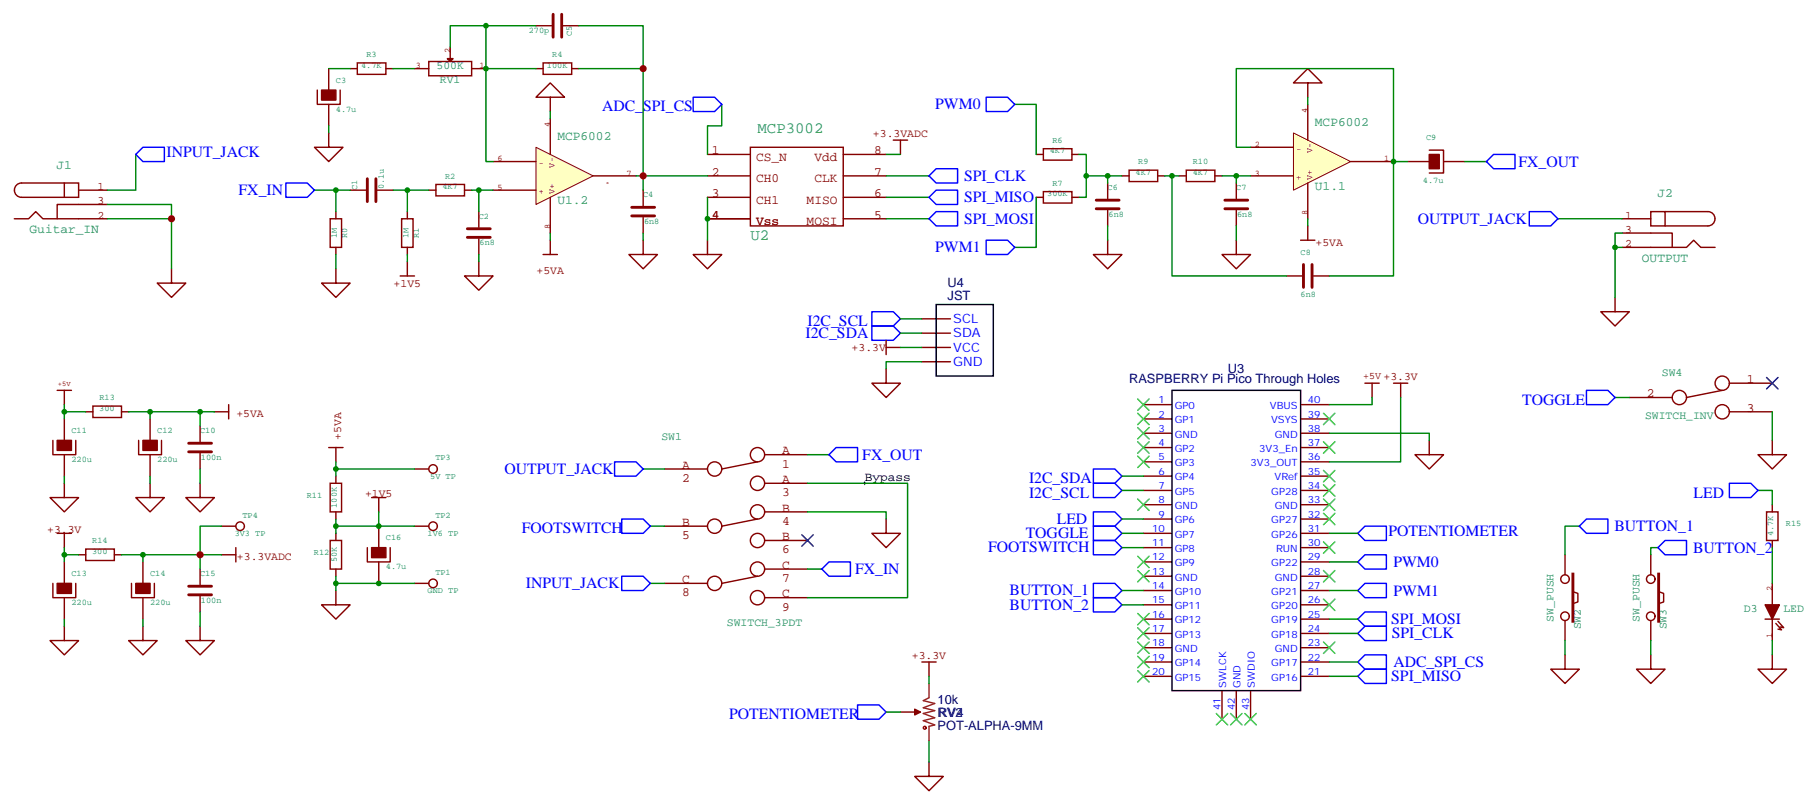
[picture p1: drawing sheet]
<svg xmlns="http://www.w3.org/2000/svg" width="449mm" height="199mm" viewBox="0 0 449 199" stroke-linecap="round" stroke-linejoin="round" font-family="sans-serif">
<g fill="none" stroke="#850000" stroke-width=".35">
<path d="M3.5 54h3.6l1.7-1.8 1.8 1.8h15.9M15.9 45.2h3.5v3.5h-3.5zM15.9 45.2h-10.6a1.76 1.76 0 0 0-1.7 1.7 1.76 1.76 0 0 0 1.7 1.8h10.6M19.4 46.9h7.1M26.5 50.4h-12.4v3.6M86.4 46.9h3.9M93.1 46.9h3.9M99.1 54h2.9v7h-2.9zM100.5 52.2v1.8M400.4 57.5h12.3v3.5M400.4 54h7.1M407.5 52.2h3.5v3.5h-3.5z"/>
<path d="M411 52.2h10.6a1.76 1.76 0 0 1 1.7 1.8 1.76 1.76 0 0 1-1.7 1.7h-10.6M82.9 66.3v3.5h3.5l-3.5 3.6-3.5-3.6h3.5M100.5 61v1.8M400.4 61h15.9l1.7-1.7 1.8 1.7h3.5"/>
</g>
<path d="M90.7 44.1v5.6M92.8 44.1v5.6" fill="none" stroke="#850000" stroke-width=".71"/>
<path d="M319.3 32.8l14.1 7.1-14.1 7z" fill="#ffffc2" stroke="#850000" stroke-width=".25"/>
<g fill="none" stroke="#850000" stroke-width=".35">
<path d="M81.1 16.9v5.3M86.4 16.9h1.8M88.2 15.5h7v2.8h-7zM95.2 16.9h1.8M102.3 16.9h3.5M105.8 15.2h10.6v3.5h-10.6zM111.1 11.6v2.9M116.4 16.9h3.5M132.3 16.9h1.8M134.1 15.5h7v2.8h-7zM141.1 16.9h1.8M78.3 22.2v3.6h5.7v-3.6"/>
<path d="M81.1 32.8v3.5h3.6l-3.6 3.6-3.5-3.6h3.5M81.1 25.8v5.2M308.7 36.3h10.6M322.8 25.8v8.8M333.4 39.9h10.6M347.5 39.9h5.3M352.8 37h3.5v5.7h-3.5M356.3 39.9h5.3M105.8 46.9h1.8M107.6 45.5h7.1v2.8h-7.1zM114.7 46.9h1.7M158.7 46.9v3.9"/>
<path d="M158.7 53.6v3.9M255.8 48.7h1.7M257.5 47.3h7.1v2.8h-7.1zM264.6 48.7h1.7M308.7 43.4h10.6M322.8 45.2v8.8M398.6 73.4v3.5h3.6l-3.6 3.5-3.5-3.5h3.5M336.9 94.5h3.5M338.7 94.5v3.6M81.5 119.2h2.8v7.1h-2.8zM82.9 117.5v1.7M164 115.7h10.6"/>
<path d="M187 113.9l-8.8 1.8M188.7 112.2h10.6M199.3 119.2h-10.6a1.76 1.76 0 0 0-2.5-1.6 1.76 1.76 0 0 0-.4 3 1.76 1.76 0 0 0 2.9-.9v-.5M81.5 133.3h2.8v7.1h-2.8zM82.9 126.3v1.8M82.9 131.6v1.7M90.7 135.1v3.5h5.6v-3.5M93.5 129.8v5.3M93.5 138.6v5.3M164 129.8h10.6M187 128.1l-8.8 1.7M188.7 126.3h10.6"/>
<path d="M188.7 133.3h10.6M218.7 128.1v3.5h3.5l-3.5 3.5-3.5-3.5h3.5M436 126.3h2.9v7h-2.9zM437.4 124.5v1.8M437.4 133.3v1.8M82.9 145.7v3.5h3.5l-3.5 3.6-3.5-3.6h3.5M82.9 140.4v1.8M164 143.9h10.6M187 142.2l-8.8 1.7M188.7 147.5h10.6M199.3 140.4h-10.6a1.76 1.76 0 0 0-2.5-1.6 1.76 1.76 0 0 0-.4 3 1.76 1.76 0 0 0 2.9-.9v-.5M435.7 152.8h3.5"/>
<path d="M437.4 143.9v5.3M437.4 152.8v5.2M438.3 153.8l1.4 1.6-.8-.2M438.9 153.3l1.4 1.6-.9-.2"/>
<circle cx="176.4" cy="115.7" r="1.76"/>
<circle cx="187" cy="112.2" r="1.76"/>
<circle cx="176.4" cy="129.8" r="1.76"/>
<circle cx="187" cy="133.4" r="1.76"/>
<circle cx="187" cy="126.3" r="1.76"/>
<circle cx="176.4" cy="143.9" r="1.76"/>
<circle cx="187" cy="147.5" r="1.76"/>
</g>
<path d="M155.9 53.3h5.7M155.9 51.2h5.7" fill="none" stroke="#850000" stroke-width=".71"/>
<g fill="#850000" stroke="#850000" stroke-width=".35">
<path d="M435.7 149.2h3.5l-1.8 3.6z"/>
<path d="M110.4 14.5h1.4l-.7 .7z"/>
<path d="M79.4 22.2h3.5v2.5h-3.5z"/>
<path d="M352.8 38.1h2.4v3.5h-2.4z"/>
<path d="M91.7 135.1h3.5v2.5h-3.5z"/>
</g>
<path d="M213.1 119.2h.7M213.4 118.9v.7" fill="none" stroke="#000" stroke-width=".25"/>
<path d="M132.3 36.3l14.1 7.1-14.1 7z" fill="#ffffc2" stroke="#850000" stroke-width=".25"/>
<g fill="none" stroke="#850000" stroke-width=".35">
<path d="M132.3 6.4h3.9M139 6.4h3.9M121.7 39.9h10.6M135.8 24h3.5l-3.5-3.5-3.5 3.5h3.5v3.5M135.8 29.3v8.8M174.6 38.1h10.6M185.2 36.3h22.9v19.4h-22.9zM208.1 38.1h10.6M220.5 34.6h3.5M222.2 34.6v3.5M255.8 38.1h1.7M257.5 36.7h7.1v2.8h-7.1z"/>
<path d="M264.6 38.1h1.7M322.8 20.5h3.5l-3.5-3.6-3.5 3.6h3.5v3.5M81.5 54h2.8v7h-2.8zM82.9 52.2v1.8M118.2 52.2v3.9M118.2 58.9v3.9M121.7 46.9h10.6M135.8 48.7v8.8M135.8 59.3v3.5M146.4 43.4h10.6M149.9 45.2h.1M158.7 59.3v3.5h3.6l-3.6 3.5-3.5-3.5h3.5"/>
<path d="M174.6 59.3v3.5h3.6l-3.6 3.5-3.5-3.5h3.5M174.6 43.4h10.6M174.6 48.7h10.6M174.6 54h10.6M208.1 43.4h10.6M208.1 48.7h10.6M208.1 54h10.6M273.4 59.3v3.5h3.5l-3.5 3.5-3.5-3.5h3.5M273.4 45.2v3.8M273.4 51.9v3.8M276.9 43.4h1.8M278.7 42h7.1v2.8h-7.1z"/>
<path d="M285.8 43.4h1.7M291 43.4h1.8M292.8 42h7.1v2.8h-7.1zM299.9 43.4h1.7M305.2 59.3v3.5h3.5l-3.5 3.5-3.6-3.5h3.6M305.2 45.2v3.8M305.2 51.9v3.8M321 59.3h3.6M322.8 55.7v3.6M42.3 66.3v3.5h3.6l-3.6 3.6-3.5-3.6h3.5M82.9 61v1.8M98.8 68.1h3.5"/>
<path d="M100.5 64.6v3.5M118.2 64.6v3.5h3.5l-3.5 3.5-3.5-3.5h3.5M134.1 62.8h3.5M317.5 68.1h3.9M324.2 68.1h3.9M14.1 96.3h3.5M15.9 96.3v3.5M56.4 99.8v3.6M218.7 91v3.5h3.5l-3.5 3.6-3.5-3.6h3.5M218.7 85.7h3.5M218.7 84v3.5M344 94.5h3.5"/>
<path d="M345.7 94.5v3.6M402.2 98.1h10.5M425.1 96.3l-8.8 1.8M426.9 94.5h10.5M13.1 108.7v3.5h5.6v-3.5M15.9 119.2v3.6h3.5l-3.5 3.5-3.6-3.5h3.6M15.9 103.4v5.3M15.9 112.2v5.3M21.2 101.6h1.7M22.9 100.2h7.1v2.8h-7.1zM30 101.6h1.7M34.2 108.7v3.5h5.7v-3.5"/>
<path d="M37 119.2v3.6h3.6l-3.6 3.5-3.5-3.5h3.5M37 103.4v5.3M37 112.2v5.3M49.4 119.2v3.6h3.5l-3.5 3.5-3.5-3.5h3.5M49.4 105.1v3.9M49.4 111.8v3.9M52.9 101.6h3.5M81.1 110.4h3.6M82.9 110.4v3.5M102.3 115.7h3.5M352.8 108.7v3.5h3.5l-3.5 3.5-3.6-3.5h3.6M437.4 101.6h-10.5a1.76 1.76 0 0 0-2.5-1.6 1.76 1.76 0 0 0-.4 3 1.76 1.76 0 0 0 2.8-.9l.1-.5"/>
<path d="M437.4 108.7v3.5h3.6l-3.6 3.5-3.5-3.5h3.5M14.1 131.6h3.5M15.9 131.6v3.5M15.9 138.6v5.3M19.4 136.9h1.8M21.2 135.5h7v2.8h-7zM28.2 136.9h1.8M35.3 138.6v5.3M54.7 129.8h3.5M54.7 136.9h3.5M58.2 135.1v3.5M91.7 122.8h3.5"/>
<path d="M93.5 122.8v3.5M102.3 129.8h3.5M386.3 136.9v4.9M407.5 136.9v4.9M13.1 143.9v3.6h5.6v-3.6M15.9 154.5v3.5h3.5l-3.5 3.6-3.6-3.6h3.6M15.9 147.5v5.3M32.5 143.9v3.6h5.6v-3.6M35.3 154.5v3.5h3.5l-3.5 3.6-3.6-3.6h3.6M35.3 147.5v5.3M49.4 154.5v3.5h3.5l-3.5 3.6-3.5-3.6h3.5M49.4 140.4v3.9"/>
<path d="M49.4 147.1v3.9M102.3 143.9h3.5M386.3 153.1v4.9M388.1 141.5h.3v12h-.3zM388.4 146.1l1.1 .3v2.1l-1.1 .4M407.5 153.1v4.9M409.2 141.5h.4v12h-.4zM409.6 146.1l1 .3v2.1l-1 .4M227.5 163.3h3.6M229.3 163.3v3.6M386.3 161.6v3.5h3.5l-3.5 3.5-3.5-3.5h3.5M407.5 161.6v3.5h3.5l-3.5 3.5-3.6-3.5h3.6"/>
<path d="M437.4 161.6v3.5h3.6l-3.6 3.5-3.5-3.5h3.5M229.3 188v3.6h3.5l-3.5 3.5-3.5-3.5h3.5"/>
<circle cx="414.5" cy="98.1" r="1.76"/>
<circle cx="425.1" cy="94.5" r="1.76"/>
<circle cx="106.9" cy="115.7" r="1.06"/>
<circle cx="59.3" cy="129.8" r="1.06"/>
<circle cx="106.9" cy="129.8" r="1.06"/>
<circle cx="106.9" cy="143.9" r="1.06"/>
<circle cx="386.3" cy="152" r="1.06"/>
<circle cx="386.3" cy="142.9" r="1.06"/>
<circle cx="407.5" cy="152" r="1.06"/>
<circle cx="407.5" cy="142.9" r="1.06"/>
</g>
<g fill="none" stroke="#850000" stroke-width=".71">
<path d="M136.5 3.5v5.7M138.6 3.5v5.7M115.4 58.6h5.6M115.4 56.4h5.6M270.6 51.5h5.6M270.6 49.4h5.6M302.3 51.5h5.7M302.3 49.4h5.7M321.7 65.3v5.6M323.8 65.3v5.6M46.6 111.5h5.6M46.6 109.4h5.6"/>
<path d="M46.6 146.8h5.6M46.6 144.6h5.6"/>
</g>
<g fill="#850000" stroke="#850000" stroke-width=".35">
<path d="M14.1 143.9h3.5v2.5h-3.5z"/>
<path d="M14.1 108.7h3.5v2.4h-3.5z"/>
<path d="M35.3 108.7h3.5v2.4h-3.5z"/>
<path d="M33.5 143.9h3.5v2.5h-3.5z"/>
</g>
<path d="M436 93.1l2.9 2.9M438.9 93.1l-2.9 2.9M197.9 131.9l2.8 2.9M200.7 131.9l-2.8 2.9" fill="none" stroke="#000085" stroke-width=".35"/>
<g fill="none" stroke="#008500" stroke-width=".35">
<path d="M81.1 16.9h5.3M97 16.9h5.3M119.9 6.4v33.5h1.8M119.9 16.9h12.4M132.3 6.4h-21.2v5.2M142.9 6.4h15.8v10.5h-15.8M33.5 38.1v8.8h-7M81.1 31v1.8M135.8 27.5v1.8M178.2 25.8v5.2h-3.6v7.1M218.7 38.1h3.5M250.5 25.8h5.3v12.3"/>
<path d="M266.3 38.1h1.8v10.6h-1.8M308.7 36.3h-3.5v-19.4h38.8v51.2h-15.9M322.8 24v1.8M344 39.9h3.5M361.6 39.9h5.3M26.5 50.4h15.8v15.9M26.5 54h15.8M77.6 46.9h8.8M82.9 46.9v5.3M97 46.9h8.8M100.5 46.9v5.3M116.4 46.9h5.3"/>
<path d="M118.2 46.9v5.3M135.8 57.5v1.8M157 43.4h17.6M158.7 57.5v1.8M174.6 48.7v10.6M218.7 43.4h10.6M218.7 48.7h10.6M218.7 54h10.6M255.8 48.7v12.3h-5.3M268.1 43.4h8.8M273.4 43.4v1.8M273.4 55.7v3.6"/>
<path d="M287.5 43.4h3.5M289.3 43.4v24.7h28.2M301.6 43.4h7.1M305.2 43.4v1.8M305.2 55.7v3.6M322.8 54v1.7M384.5 54h15.9M400.4 57.5h-1.8v15.9M82.9 62.8v3.5M100.5 62.8v1.8M118.2 62.8v1.8M398.6 61h1.8"/>
<path d="M15.9 99.8v3.6M398.6 98.1h3.6M15.9 117.5v1.7M15.9 101.6h5.3M31.7 101.6h21.2M37 101.6v1.8M37 117.5v1.7M49.4 101.6v3.5M49.4 115.7v3.5M82.9 115.7h19.4M82.9 113.9v3.6M158.7 115.7h5.3"/>
<path d="M199.3 119.2h24.7v28.3h-24.7M199.3 112.2h5.3M437.4 101.6v7.1M15.9 135.1v3.5M15.9 136.9h3.5M30 136.9h24.7M35.3 136.9v1.7M82.9 129.8h19.4M82.9 128.1v3.5M93.5 126.3v3.5M160.5 129.8h3.5M199.3 126.3h19.4v1.8"/>
<path d="M389.8 129.8h-3.5v7.1M409.2 135.1h-1.7v1.8M433.9 121h3.5v3.5M437.4 135.1v8.8M15.9 152.8v1.7M35.3 152.8v1.7M49.4 151v3.5M82.9 143.9h19.4M82.9 142.2v3.5M160.5 143.9h3.5M199.3 140.4h3.5M386.3 158v3.6"/>
<path d="M407.5 158v3.6M437.4 158v3.6"/>
</g>
<g fill="none" stroke="#00f" stroke-width=".35">
<path d="M33.5 38.1l1.8-1.8h5.3v3.6h-5.3zM171.1 24h5.3l1.8 1.8-1.8 1.7h-5.3zM243.4 24h5.3l1.8 1.8-1.8 1.7h-5.3zM366.9 39.9l1.8-1.8h5.2v3.5h-5.2zM70.6 45.2h5.2l1.8 1.7-1.8 1.8h-5.2zM229.3 43.4l1.8-1.8h5.3v3.6h-5.3zM229.3 48.7l1.8-1.8h5.3v3.5h-5.3zM229.3 54l1.8-1.8h5.3v3.5h-5.3zM243.4 59.3h5.3l1.8 1.7-1.8 1.8h-5.3zM377.5 52.2h5.3l1.7 1.8-1.7 1.7h-5.3zM215.2 76.9h5.3l1.7 1.8-1.7 1.7h-5.3zM215.2 80.4h5.3l1.7 1.8-1.7 1.8h-5.3z"/>
<path d="M391.6 96.3h5.3l1.7 1.8-1.7 1.7h-5.3zM151.7 113.9h5.3l1.7 1.8-1.7 1.8h-5.3zM204.6 112.2l1.8-1.8h5.3v3.5h-5.3zM269.9 115.7h5.3l1.7 1.8-1.7 1.7h-5.3zM269.9 119.2h5.3l1.7 1.8-1.7 1.8h-5.3zM426.9 119.2h5.3l1.7 1.8-1.7 1.8h-5.3zM153.5 128.1h5.2l1.8 1.7-1.8 1.8h-5.2zM269.9 133.3h5.3l1.7 1.8-1.7 1.8h-5.3zM269.9 129.8h5.3l1.7 1.8-1.7 1.7h-5.3zM269.9 126.3h5.3l1.7 1.8-1.7 1.7h-5.3zM335.1 138.6l1.8-1.7h5.3v3.5h-5.3zM335.1 131.6l1.8-1.8h5.3v3.5h-5.3z"/>
<path d="M389.8 129.8l1.8-1.7h5.3v3.5h-5.3zM409.2 135.1l1.8-1.8h5.3v3.6h-5.3zM153.5 142.2h5.2l1.8 1.7-1.8 1.8h-5.2zM202.8 140.4l1.8-1.8h5.3v3.6h-5.3zM269.9 147.5h5.3l1.7 1.7-1.7 1.8h-5.3zM269.9 143.9h5.3l1.7 1.8-1.7 1.8h-5.3zM335.1 152.8l1.8-1.8h5.3v3.5h-5.3zM335.1 156.3l1.8-1.8h5.3v3.5h-5.3zM335.1 145.7l1.8-1.8h5.3v3.6h-5.3zM211.7 173.9h5.3l1.7 1.8-1.7 1.7h-5.3zM335.1 163.3l1.8-1.7h5.3v3.5h-5.3zM335.1 166.9l1.8-1.8h5.3v3.5h-5.3z"/>
</g>
<g fill="none" stroke="#870000" stroke-width=".35">
<path d="M227.5 78.7h7.1M227.5 89.3h7.1M227.5 85.7h7.1M227.5 82.2h7.1M282.2 99.8h7.1M321 99.8h7.1M282.2 103.4h7.1M282.2 106.9h7.1M282.2 110.4h7.1M282.2 113.9h7.1M282.2 117.5h7.1M321 103.4h7.1"/>
<path d="M321 106.9h7.1M321 110.4h7.1M321 113.9h7.1M321 117.5h7.1M282.2 121h7.1M282.2 124.5h7.1M282.2 128.1h7.1M282.2 131.6h7.1M282.2 135.1h7.1M282.2 138.6h7.1M321 121h7.1M321 124.5h7.1"/>
<path d="M321 128.1h7.1M321 131.6h7.1M321 135.1h7.1M321 138.6h7.1M282.2 142.2h7.1M282.2 145.7h7.1M282.2 149.2h7.1M282.2 152.8h7.1M282.2 156.3h7.1M282.2 159.8h7.1M321 142.2h7.1M321 145.7h7.1"/>
<path d="M321 149.2h7.1M321 152.8h7.1M321 156.3h7.1M321 159.8h7.1M222.2 175.7h3.6M282.2 163.3h7.1M282.2 166.9h7.1M301.6 170.4v7M305.2 170.4v7M308.7 170.4v7M321 163.3h7.1M321 166.9h7.1"/>
</g>
<path d="M231.1 75.1h14.1v17.7h-14.1zM289.3 96.3h31.7v74.1h-31.7z" fill="none" stroke="#000" stroke-width=".35"/>
<g fill="none" stroke="#008700" stroke-width=".35">
<path d="M158.7 16.9v30M222.2 78.7h5.3M222.2 82.2h5.3M222.2 85.7h5.3M227.5 89.3h-8.8v1.7M338.7 98.1v1.7h-10.6M345.7 98.1v15.8h-17.6M276.9 117.5h5.3M328.1 106.9h24.7v1.8M54.7 129.8h-5.3v10.6M276.9 121h5.3M276.9 128.1h5.3"/>
<path d="M276.9 131.6h5.3M276.9 135.1h5.3M328.1 138.6h7M328.1 131.6h7M276.9 145.7h5.3M276.9 149.2h5.3M328.1 152.8h7M328.1 156.3h7M328.1 145.7h7M218.7 175.7h3.5M229.3 166.9v1.7M328.1 163.3h7"/>
<path d="M328.1 166.9h7M229.3 182.7v5.3"/>
</g>
<g fill="none" stroke="#3c3" stroke-width=".35">
<path d="M280.8 98.4l2.8 2.8M283.6 98.4l-2.8 2.8M280.8 102l2.8 2.8M280.8 105.5l2.8 2.8M280.8 109l2.8 2.8M280.8 112.5l2.8 2.9M283.6 102l-2.8 2.8M283.6 105.5l-2.8 2.8M283.6 109l-2.8 2.8M283.6 112.5l-2.8 2.9M326.7 119.6l2.8 2.8M326.7 116.1l2.8 2.8"/>
<path d="M326.7 109l2.8 2.8M326.7 102l2.8 2.8M329.5 109l-2.8 2.8M329.5 116.1l-2.8 2.8M329.5 119.6l-2.8 2.8M329.5 102l-2.8 2.8M280.8 123.1l2.8 2.8M280.8 137.2l2.8 2.9M283.6 123.1l-2.8 2.8M283.6 137.2l-2.8 2.9M326.7 133.7l2.8 2.8M326.7 126.6l2.8 2.9"/>
<path d="M326.7 123.1l2.8 2.8M329.5 133.7l-2.8 2.8M329.5 126.6l-2.8 2.9M329.5 123.1l-2.8 2.8M280.8 140.8l2.8 2.8M280.8 151.3l2.8 2.9M280.8 154.9l2.8 2.8M280.8 158.4l2.8 2.8M283.6 140.8l-2.8 2.8M283.6 151.3l-2.8 2.9M283.6 154.9l-2.8 2.8M283.6 158.4l-2.8 2.8"/>
<path d="M326.7 158.4l2.8 2.8M326.7 147.8l2.8 2.8M326.7 140.8l2.8 2.8M329.5 158.4l-2.8 2.8M329.5 147.8l-2.8 2.8M329.5 140.8l-2.8 2.8M280.8 161.9l2.8 2.8M280.8 165.5l2.8 2.8M283.6 161.9l-2.8 2.8M283.6 165.5l-2.8 2.8M300.2 176l2.8 2.9M303 176l-2.8 2.9"/>
<path d="M303.7 176l2.9 2.9M306.6 176l-2.9 2.9M307.3 176l2.8 2.9M310.1 176l-2.8 2.9"/>
</g>
<path d="M225.8 175.7h1.4M229.3 168.6v3.6l-1.4 .7 2.8 .7-2.8 1 2.8 .7-2.8 .7 2.8 1.1-2.8 .7 2.8 1.1-1.4 .3v3.5" fill="none" stroke="#8c2424" stroke-width=".35"/>
<path d="M225.8 175l1.4 .7-1.4 .7z" fill="#870000" stroke="#870000" stroke-width=".35"/>
<circle cx="228.2" cy="179.6" r=".35" fill="none" stroke="#a10000" stroke-width=".35"/>
<g fill="#008500">
<circle cx="119.9" cy="16.9" r=".71"/>
<circle cx="398.6" cy="61" r=".71"/>
<circle cx="100.5" cy="46.9" r=".71"/>
<circle cx="118.2" cy="46.9" r=".71"/>
<circle cx="82.9" cy="143.9" r=".71"/>
<circle cx="82.9" cy="129.8" r=".71"/>
<circle cx="93.5" cy="129.8" r=".71"/>
<circle cx="82.9" cy="115.7" r=".71"/>
<circle cx="93.5" cy="143.9" r=".71"/>
<circle cx="268.1" cy="43.4" r=".71"/>
<circle cx="305.2" cy="43.4" r=".71"/>
<circle cx="289.3" cy="43.4" r=".71"/>
<circle cx="15.9" cy="101.6" r=".71"/>
<circle cx="15.9" cy="136.9" r=".71"/>
<circle cx="37" cy="101.6" r=".71"/>
<circle cx="35.3" cy="136.9" r=".71"/>
<circle cx="49.4" cy="101.6" r=".71"/>
<circle cx="82.9" cy="46.9" r=".71"/>
<circle cx="273.4" cy="43.4" r=".71"/>
<circle cx="119.9" cy="6.3" r=".71"/>
<circle cx="344" cy="39.9" r=".71"/>
</g>
<circle cx="42.3" cy="54" r=".88" fill="#c00"/>
<circle cx="174.6" cy="54" r=".71" fill="#008500"/>
<g fill="#c00">
<circle cx="158.8" cy="16.9" r=".88"/>
<circle cx="158.8" cy="43.4" r=".88"/>
<circle cx="49.4" cy="136.9" r=".88"/>
</g>
<g font-size="3.9" fill="#00f">
<text x="148.6" y="27.4">ADC_SPI_CS</text>
<text x="230.8" y="27">PWM0</text>
<text x="41.1" y="38.8">INPUT_JACK</text>
<text x="374.8" y="41.2">FX_OUT</text>
<text x="238" y="44.6">SPI_CLK</text>
<text x="58.9" y="48.2">FX_IN</text>
<text x="238" y="49.9">SPI_MISO</text>
<text x="238" y="55.2">SPI_MOSI</text>
<text x="349.9" y="55.2">OUTPUT_JACK</text>
<text x="230.8" y="62.3">PWM1</text>
<text x="198.8" y="83.4">I2C_SDA</text>
<text x="199.3" y="80.4">I2C_SCL</text>
<text x="375.7" y="99.8">TOGGLE</text>
<text x="212.8" y="113.4">FX_OUT</text>
<text x="124.5" y="116.9">OUTPUT_JACK</text>
<text x="254" y="119.2">I2C_SDA</text>
<text x="254" y="122.8">I2C_SCL</text>
<text x="418" y="122.8">LED</text>
<text x="128.8" y="131.6">FOOTSWITCH</text>
<text x="260.8" y="129.2">LED</text>
<text x="398.5" y="131.1">BUTTON_1</text>
<text x="243.9" y="136.3">FOOTSWITCH</text>
<text x="253.2" y="132.8">TOGGLE</text>
<text x="342.7" y="132.3">POTENTIOMETER</text>
<text x="417.9" y="136.3">BUTTON_2</text>
<text x="211.1" y="141.6">FX_IN</text>
<text x="343.9" y="139.9">PWM0</text>
<text x="129.8" y="145.2">INPUT_JACK</text>
<text x="249.2" y="146.9">BUTTON_1</text>
<text x="344" y="146.9">PWM1</text>
<text x="249.2" y="150.4">BUTTON_2</text>
<text x="343.4" y="154">SPI_MOSI</text>
<text x="343.5" y="157.5">SPI_CLK</text>
<text x="343.9" y="164.6">ADC_SPI_CS</text>
<text x="343.4" y="168.1">SPI_MISO</text>
<text x="180" y="177.4">POTENTIOMETER</text>
</g>
<g font-size="3.9" fill="#008484">
<text x="187" y="32.8">MCP3002</text>
<text x="185.2" y="59.3">U2</text>
</g>
<g font-size="3.2" fill="#008484">
<text x="137.6" y="34.6">MCP6002</text>
<text x="324.6" y="31">MCP6002</text>
<text x="14" y="41.6">J1</text>
<text x="324.6" y="46.9">U1.1</text>
<text x="137.6" y="50.4">U1.2</text>
<text x="409.1" y="48.7">J2</text>
<text x="7.3" y="57.5">Guitar_IN</text>
<text x="405.3" y="64.6">OUTPUT</text>
</g>
<g font-size="3.2" fill="#840000">
<text x="175.7" y="38.1">1</text>
<text x="186.6" y="39.7">CS_N</text>
<text x="201" y="39.7">Vdd</text>
<text x="215.8" y="38.1">8</text>
<text x="175.7" y="43.4">2</text>
<text x="186.6" y="45">CH0</text>
<text x="201" y="45">CLK</text>
<text x="215.8" y="43.4">7</text>
<text x="175.7" y="48.6">3</text>
<text x="175.7" y="53.9">4</text>
<text x="186.6" y="50.3">CH1</text>
<text x="199.1" y="50.3">MISO</text>
<text x="215.8" y="53.9">5</text>
<text x="215.8" y="48.6">6</text>
<text x="186.6" y="55.6">Vss</text>
<text x="199.1" y="55.6">MOSI</text>
<text x="431.2" y="94.5">1</text>
<text x="406.5" y="98">2</text>
<text x="431.2" y="101.5">3</text>
<text x="193.1" y="112.1">A</text>
<text x="168.4" y="115.6">A</text>
<text x="168.4" y="118.9">2</text>
<text x="193.1" y="115.4">1</text>
<text x="193.1" y="119.2">A</text>
<text x="193.1" y="122.4">3</text>
<text x="168.4" y="129.8">B</text>
<text x="193.1" y="126.2">B</text>
<text x="193.1" y="129.5">4</text>
<text x="168.4" y="133">5</text>
<text x="193.1" y="133.3">B</text>
<text x="193.1" y="136.5">6</text>
<text x="168.4" y="143.9">C</text>
<text x="193.1" y="140.3">C</text>
<text x="193.1" y="143.6">7</text>
<text x="168.4" y="147.1">8</text>
<text x="193.1" y="147.4">C</text>
<text x="193.1" y="150.6">9</text>
</g>
<g font-size="3.2" fill="#000080">
<text x="233.9" y="70.9">U4</text>
<text x="233.9" y="74.1">JST</text>
<text x="278.7" y="94.5">RASPBERRY Pi Pico Through Holes</text>
<text x="303.1" y="92.1">U3</text>
<text x="231.4" y="173.7">10k</text>
<text x="231.4" y="176.9">RV2</text>
<text x="231.7" y="176.9">RV4</text>
<text x="231.4" y="180.1">POT-ALPHA-9MM</text>
</g>
<g font-size="3.2" fill="#00f">
<text x="235.3" y="83.3">SDA</text>
<text x="235.3" y="79.7">SCL</text>
<text x="235.3" y="86.8">VCC</text>
<text x="235.3" y="90.3">GND</text>
</g>
<text font-size="3.2" x="213.4" y="118.6">Bypass</text>
<g font-size="2.8" fill="#008484">
<text x="107.7" y="16.9">500K</text>
<text x="108.6" y="20.5">RV1</text>
<text x="410.2" y="92.8">SW4</text>
<text x="406" y="103.4">SWITCH_INV</text>
<text x="163.3" y="108.7">SW1</text>
<text x="179.4" y="154.5">SWITCH_3PDT</text>
<text x="383.5" y="153.4" transform="rotate(-90 383.5 153.4)">SW_PUSH</text>
<text x="390.2" y="155.3" transform="rotate(-90 390.2 155.3)">SW2</text>
<text x="404.6" y="153.4" transform="rotate(-90 404.6 153.4)">SW_PUSH</text>
<text x="411.3" y="155.3" transform="rotate(-90 411.3 155.3)">SW3</text>
<text x="430.5" y="151">D3</text>
<text x="440.2" y="151">LED</text>
</g>
<g font-size="2.8" fill="#840000">
<text x="215.5" y="33.7">+3.3VADC</text>
<text x="24.1" y="46.9">1</text>
<text x="24.1" y="53.9">2</text>
<text x="24.1" y="50.4">3</text>
<text x="401.1" y="53.9">1</text>
<text x="401.1" y="57.5">3</text>
<text x="324.7" y="60.6">+5VA</text>
<text x="401.1" y="61">2</text>
<text x="97.2" y="70.8">+1V5</text>
<text x="132.4" y="67.6">+5VA</text>
<text x="210.2" y="86.7">+3.3V</text>
<text x="341.5" y="93.7">+3.3V</text>
<text x="58.3" y="102.9">+5VA</text>
<text x="84.2" y="108.5" transform="rotate(-90 84.2 108.5)">+5VA</text>
<text x="90.1" y="122.7">+1V5</text>
<text x="11.6" y="131.5">+3.3V</text>
<text x="58.5" y="138.2">+3.3VADC</text>
<text x="225.1" y="162.5">+3.3V</text>
</g>
<text font-size="2.5" fill="#840000" x="336.4" y="93.6">+5V</text>
<g font-size="2.5" fill="#00f">
<text x="285.9" y="99.5">1</text>
<text x="290" y="100.9">GP0</text>
<text x="313.5" y="100.9">VBUS</text>
<text x="322.8" y="99.5">40</text>
<text x="285.9" y="106.5">3</text>
<text x="285.9" y="103">2</text>
<text x="290" y="108">GND</text>
<text x="290" y="104.4">GP1</text>
<text x="313.7" y="104.4">VSYS</text>
<text x="314.7" y="108">GND</text>
<text x="322.8" y="103">39</text>
<text x="322.8" y="106.5">38</text>
<text x="285.9" y="113.6">5</text>
<text x="285.9" y="110.1">4</text>
<text x="290" y="111.5">GP2</text>
<text x="310.8" y="111.5">3V3_En</text>
<text x="322.8" y="110.1">37</text>
<text x="322.8" y="113.6">36</text>
<text x="285.9" y="117.1">6</text>
<text x="290" y="118.5">GP4</text>
<text x="290" y="115">GP3</text>
<text x="308.7" y="115">3V3_OUT</text>
<text x="314.6" y="118.5">VRef</text>
<text x="322.8" y="117.1">35</text>
<text x="285.9" y="124.2">8</text>
<text x="285.9" y="120.6">7</text>
<text x="290" y="125.6">GND</text>
<text x="290" y="122.1">GP5</text>
<text x="313.8" y="122.1">GP28</text>
<text x="314.7" y="125.6">GND</text>
<text x="322.8" y="120.6">34</text>
<text x="322.8" y="124.2">33</text>
<text x="284.4" y="131.2">10</text>
<text x="285.9" y="127.7">9</text>
<text x="290" y="129.1">GP6</text>
<text x="313.8" y="129.1">GP27</text>
<text x="322.8" y="127.7">32</text>
<text x="322.8" y="131.2">31</text>
<text x="284.4" y="134.8">11</text>
<text x="290" y="136.2">GP8</text>
<text x="290" y="132.6">GP7</text>
<text x="313.8" y="132.6">GP26</text>
<text x="315" y="136.2">RUN</text>
<text x="322.8" y="134.8">30</text>
<text x="284.4" y="141.8">13</text>
<text x="284.4" y="138.3">12</text>
<text x="290" y="143.2">GND</text>
<text x="290" y="139.7">GP9</text>
<text x="313.8" y="139.7">GP22</text>
<text x="314.7" y="143.2">GND</text>
<text x="322.8" y="138.3">29</text>
<text x="322.8" y="141.8">28</text>
<text x="284.4" y="148.9">15</text>
<text x="284.4" y="145.3">14</text>
<text x="290" y="146.8">GP10</text>
<text x="313.8" y="146.8">GP21</text>
<text x="322.8" y="145.3">27</text>
<text x="322.8" y="148.9">26</text>
<text x="284.4" y="155.9">17</text>
<text x="284.4" y="152.4">16</text>
<text x="290" y="153.8">GP12</text>
<text x="290" y="150.3">GP11</text>
<text x="313.8" y="150.3">GP20</text>
<text x="313.8" y="153.8">GP19</text>
<text x="322.8" y="152.4">25</text>
<text x="322.8" y="155.9">24</text>
<text x="284.4" y="159.5">18</text>
<text x="290" y="160.9">GND</text>
<text x="290" y="157.3">GP13</text>
<text x="313.8" y="157.3">GP18</text>
<text x="314.7" y="160.9">GND</text>
<text x="322.8" y="159.5">23</text>
<text x="284.4" y="166.5">20</text>
<text x="284.4" y="163">19</text>
<text x="290" y="167.9">GP15</text>
<text x="290" y="164.4">GP14</text>
<text x="313.8" y="164.4">GP17</text>
<text x="313.8" y="167.9">GP16</text>
<text x="322.8" y="163">22</text>
<text x="322.8" y="166.5">21</text>
<text x="302.7" y="169.7" transform="rotate(-90 302.7 169.7)">SWLCK</text>
<text x="306.2" y="169.7" transform="rotate(-90 306.2 169.7)">GND</text>
<text x="309.7" y="169.7" transform="rotate(-90 309.7 169.7)">SWDIO</text>
<text x="301.3" y="175.3" transform="rotate(-90 301.3 175.3)">41</text>
<text x="304.8" y="175.3" transform="rotate(-90 304.8 175.3)">42</text>
<text x="308.3" y="175.3" transform="rotate(-90 308.3 175.3)">43</text>
</g>
<g font-size="2.1" fill="#008484">
<text x="130.5" y="8.1">270p</text>
<text x="141.1" y="8.9" transform="rotate(-90 141.1 8.9)">C5</text>
<text x="89.1" y="16.7">4.7K</text>
<text x="90.5" y="14.1">R3</text>
<text x="135" y="16.7">100K</text>
<text x="136.3" y="14.1">R4</text>
<text x="82.9" y="20.5">C3</text>
<text x="82.9" y="27.5">4.7u</text>
<text x="259.8" y="35.3">R6</text>
<text x="352" y="34.6">C9</text>
<text x="259.1" y="37.9">4K7</text>
<text x="281" y="40.6">R9</text>
<text x="294.4" y="40.6">R10</text>
<text x="88.2" y="46.9" transform="rotate(-90 88.2 46.9)">C1</text>
<text x="94.7" y="46.7" transform="rotate(-90 94.7 46.7)">0.1u</text>
<text x="109.2" y="46.7">4K7</text>
<text x="109.9" y="44.1">R2</text>
<text x="259.8" y="45.9">R7</text>
<text x="273.4" y="46.9">C6</text>
<text x="280.3" y="43.1">4K7</text>
<text x="294.4" y="43.1">4K7</text>
<text x="305.2" y="46.9">C7</text>
<text x="351.2" y="45.2">4.7u</text>
<text x="118.2" y="54">C2</text>
<text x="158.7" y="48.7">C4</text>
<text x="258.5" y="48.4">300K</text>
<text x="273.6" y="53.4">6n8</text>
<text x="305.4" y="53.4">6n8</text>
<text x="83.1" y="58.7" transform="rotate(-90 83.1 58.7)">1M</text>
<text x="85.7" y="58.8" transform="rotate(-90 85.7 58.8)">R0</text>
<text x="100.8" y="58.7" transform="rotate(-90 100.8 58.7)">1M</text>
<text x="103.4" y="58.8" transform="rotate(-90 103.4 58.8)">R1</text>
<text x="159" y="55.2">6n8</text>
<text x="118.4" y="60.5">6n8</text>
<text x="321" y="62.8">C8</text>
<text x="321" y="73.4">6n8</text>
<text x="24.5" y="101.4">300</text>
<text x="24.6" y="98.8">R13</text>
<text x="17.6" y="106.9">C11</text>
<text x="38.8" y="106.9">C12</text>
<text x="49.4" y="106.9">C10</text>
<text x="17.6" y="113.9">220u</text>
<text x="38.8" y="113.9">220u</text>
<text x="49.6" y="113.4">100n</text>
<text x="107.5" y="113.6">TP3</text>
<text x="106.2" y="118.2">5V TP</text>
<text x="75.7" y="122.8">R11</text>
<text x="83.1" y="125.3" transform="rotate(-90 83.1 125.3)">100K</text>
<text x="59.8" y="127.7">TP4</text>
<text x="107.5" y="127.7">TP2</text>
<text x="440.8" y="129.8">R15</text>
<text x="22.8" y="136.6">300</text>
<text x="22.8" y="134.1">R14</text>
<text x="57.9" y="132.3">3V3 TP</text>
<text x="77.5" y="136.9">R12</text>
<text x="95.2" y="133.3">C16</text>
<text x="105.6" y="132.3">1V6 TP</text>
<text x="437.7" y="132.3" transform="rotate(-90 437.7 132.3)">4.7K</text>
<text x="17.6" y="142.2">C13</text>
<text x="37" y="142.2">C14</text>
<text x="49.4" y="142.2">C15</text>
<text x="83.1" y="138.7" transform="rotate(-90 83.1 138.7)">50K</text>
<text x="95.2" y="140.4">4.7u</text>
<text x="107.5" y="141.8">TP1</text>
<text x="17.6" y="149.2">220u</text>
<text x="37" y="149.2">220u</text>
<text x="49.6" y="148.7">100n</text>
<text x="105.6" y="146.4">GND TP</text>
</g>
<g font-size="2.1" fill="#840000">
<text x="102.7" y="16.9">3</text>
<text x="111.1" y="13.2" transform="rotate(-90 111.1 13.2)">2</text>
<text x="118.3" y="16.9">1</text>
<text x="322.8" y="27.9" transform="rotate(-90 322.8 27.9)">4</text>
<text x="135.8" y="31.4" transform="rotate(-90 135.8 31.4)">4</text>
<text x="122.8" y="39.8">6</text>
<text x="133" y="40.9">-</text>
<text x="136.9" y="41.3" transform="rotate(-90 136.9 41.3)">V-</text>
<text x="309.7" y="36.3">2</text>
<text x="320" y="37.4">-</text>
<text x="323.8" y="37.8" transform="rotate(-90 323.8 37.8)">V-</text>
<text x="341.6" y="39.8">1</text>
<text x="122.8" y="46.9">5</text>
<text x="133" y="48">+</text>
<text x="136.9" y="48" transform="rotate(-90 136.9 48)">V+</text>
<text x="154.7" y="43.4">7</text>
<text x="309.7" y="43.4">3</text>
<text x="320" y="44.5">+</text>
<text x="323.8" y="44.5" transform="rotate(-90 323.8 44.5)">V+</text>
<text x="322.8" y="53.1" transform="rotate(-90 322.8 53.1)">8</text>
<text x="135.8" y="56.6" transform="rotate(-90 135.8 56.6)">8</text>
<text x="437.4" y="145.7" transform="rotate(-90 437.4 145.7)">2</text>
<text x="437.4" y="157.5" transform="rotate(-90 437.4 157.5)">1</text>
</g>
<text font-size="1.8" fill="#840000" x="14.3" y="95.3">+5V</text>
</svg>
